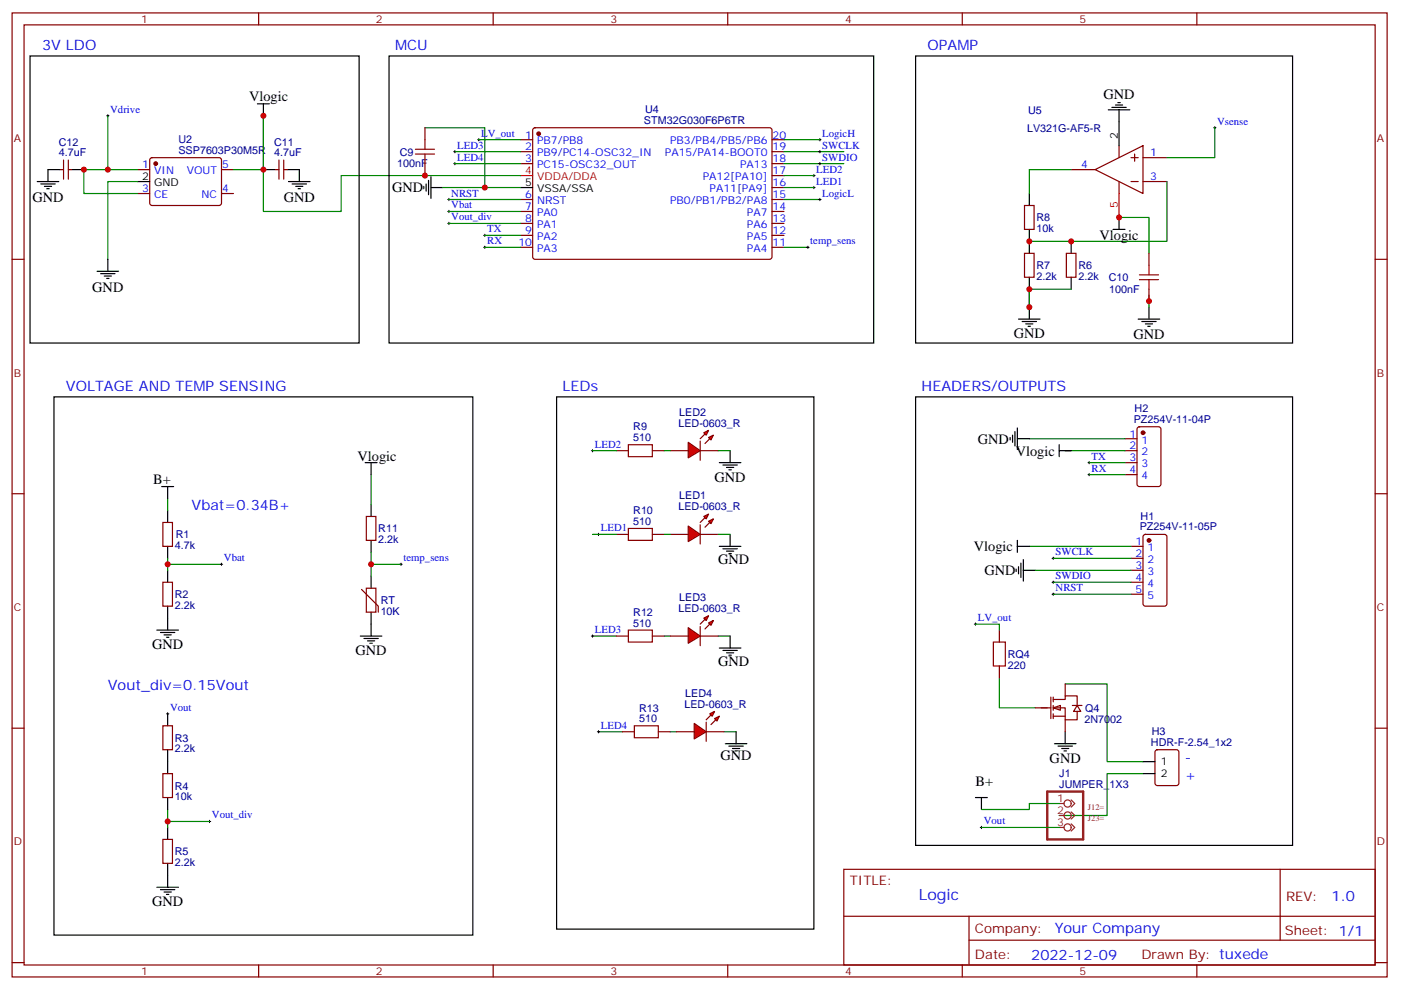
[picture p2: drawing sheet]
<svg xmlns="http://www.w3.org/2000/svg" width="413mm" height="292mm" viewBox="0 0 413 292" stroke-linecap="round" stroke-linejoin="round" font-family="sans-serif">
<g fill="none" stroke="#870000" stroke-width=".35">
<path d="M3.6 3.8h405.3v284.3h-405.3zM7.1 7.3h398.3v277.3h-398.3zM76.2 3.8v3.5M145.4 3.8v3.5M214.5 3.8v3.5M283.7 3.8v3.5M352.8 3.8v3.5M125.3 37.7v3.5M157.3 37.9l.4-.2h69.4l.5 .7-.1 37.7-.6 .4-69.4-.1-.5-.6v-37.4zM17.7 50h1M18.7 47.2v5.6M20.1 50h1.1"/>
<path d="M20.1 47.2v5.6M40.6 50h3.5M40.6 57.1h3.5M44.4 46.7l.4-.2 20.1 .1 .4 .6-.1 13-.6 .4-20-.1-.5-.6v-12.7zM65.3 50h3.5M65.3 57.1h3.5M81.2 50h1M82.2 47.2v5.6M83.6 50h1.1M83.6 47.2v5.6M125.3 48.3v3.5M153.5 41.2h3.5"/>
<path d="M153.5 44.7h3.5M153.5 48.3h3.5M153.5 58.8h3.5M227.6 41.2h3.5M227.6 44.7h3.5M227.6 48.3h3.5M227.6 58.8h3.5M227.6 55.3h3.5M227.6 51.8h3.5M315.8 50h7M322.8 50l14.1-7v14.1zM329.9 43v3.5"/>
<path d="M329.9 53.6v3.5M333.4 53.6h2.1M333.4 46.5h2.1M334.5 45.4v2.2M336.9 53.6h7.1M336.9 46.5h7.1M3.6 76.5h3.5M153.5 62.4h3.5M153.5 65.9h3.5M153.5 69.4h3.5M153.5 73h3.5M227.6 62.4h3.5"/>
<path d="M227.6 65.9h3.5M227.6 69.4h3.5M227.6 73h3.5M302 74.7h2.8v7.1h-2.8zM302 60.6h2.8v7.1h-2.8zM314.4 74.7h2.8v7.1h-2.8zM338.7 74.7v3.5M405.4 76.5h3.5M338.7 85.3v3.5M331.6 129.4h3.6M331.6 132.9h3.6M331.6 136.5h3.6"/>
<path d="M331.6 140h3.6M335.4 126.1l.5-.2h5.6l.7 .4v16.5l-.4 .7h-5.9l-.7-.5v-16.4zM3.6 145.6h3.5M48 154.1h2.8v7h-2.8zM337.2 157.8l.4-.2h5.7l.6 .5 .1 20-.5 .6-5.9 .1-.6-.5-.1-20zM405.4 145.6h3.5M48 171.7h2.8v7.1h-2.8zM333.4 161.1h3.5M333.4 164.7h3.5M333.4 168.2h3.5M333.4 171.7h3.5M333.4 175.3h3.5"/>
<path d="M3.6 214.8h3.5M48 214.1h2.8v7h-2.8zM405.4 214.8h3.5M48 228.2h2.8v7h-2.8zM48 247.6h2.8v7h-2.8zM248.7 256.4h156.7v28.2h-156.7zM377.4 256.4v20.9M248.8 270.2h156.4M285.7 277.3h119.5M285.7 270.2v14.2M3.6 283.9h3.5M76.2 284.6v3.5"/>
<path d="M145.4 284.6v3.5M214.5 284.6v3.5M283.7 284.6v3.5M352.8 284.6v3.5M405.4 283.9h3.5"/>
</g>
<g fill="#870000" stroke="#870000" stroke-width=".35">
<circle cx="158.8" cy="39.4" r=".53"/>
<circle cx="338.7" cy="159.4" r=".53"/>
<circle cx="45.9" cy="48.3" r=".53"/>
<circle cx="336.9" cy="127.6" r=".53"/>
</g>
<path d="M153.5 51.8h3.5M329.9 57.1v7" fill="none" stroke="#f00" stroke-width=".35"/>
<g fill="none" stroke="#000" stroke-width=".35">
<path d="M326.7 32.4h6.4M327.8 31.7h4.2M328.8 31h2.1M329.5 30.3h.7M329.9 32.4v10.6M11 53.6h6.3M12 54.3h4.3M13.1 55h2.1M13.8 55.7h.7M17.7 50h-3.6v3.6M21.2 50h3.5M40.6 53.6h3.5"/>
<path d="M77.6 50h3.6M84.7 50h3.5v3.6M85.1 53.6h6.3M86.1 54.3h4.2M87.2 55h2.1M87.9 55.7h.7M124.9 55v.7M125.6 54.3v2.1M126.3 53.2v4.2M127 55.3h3.6M127 52.1v6.4M153.5 55.3h3.5"/>
<path d="M303.4 57.1v3.5M31.8 76.5v3.5M303.4 67.7v7M315.8 71.2v3.5M28.6 80h6.4M29.7 80.7h4.2M30.7 81.4h2.1M31.4 82.1h.7M300.2 94.1h6.4M301.3 94.8h4.2M302.4 95.5h2.1M303.1 96.2h.7"/>
<path d="M303.4 81.8v3.5M303.4 90.6v3.5M315.8 81.8v3.5M335.5 94.1h6.4M336.6 94.8h4.2M337.6 95.5h2.2M338.3 96.2h.8M338.7 90.6v3.5M297.8 129v.8M298.5 128.3v2.2M299.2 127.3v4.2M299.9 129.4h3.5"/>
<path d="M299.9 126.2v6.4M47.7 143.5h3.5M49.4 143.5v3.5M49.4 150.6v3.5M49.4 161.1v3.6M49.4 168.2v3.5M49.4 178.8v7M299.5 167.9v.7M300.2 167.1v2.2M301 166.1v4.2M301.7 168.2h3.5M301.7 165v6.4"/>
<path d="M46.2 185.8h6.4M47.3 186.5h4.2M48.4 187.3h2.1M49.1 188h.7M49.4 210.5v3.6M49.4 221.1v7.1M49.4 235.2v3.6M49.4 244.1v3.5M49.4 254.6v7.1M46.2 261.7h6.4M47.3 262.4h4.2M48.4 263.1h2.1"/>
<path d="M49.1 263.8h.7"/>
</g>
<g fill="none" stroke="#008700" stroke-width=".35">
<path d="M31.8 34.1v15.9M125.3 37.7h17.6v17.6M358.1 37.7v8.8h-14.1M40.6 50h-15.9v7.1h15.9M40.6 53.6h-8.8v22.9M68.8 50h8.8v-15.9v28.3h23v-10.6h52.9M130.6 55.3h22.9M132.3 58.8h21.2M231.1 44.7h17.6M231.1 48.3h17.6M231.1 58.8h10.6M231.1 41.2h10.6"/>
<path d="M315.8 50h-12.4v7.1M344 53.6v17.6h-40.6M132.3 62.4h21.2M132.3 65.9h21.2M142.9 69.4h10.6M142.9 73h10.6M329.9 64.1h8.8v10.6M315.8 85.3h-12.4v5.3M338.7 87.1v1.7M303.4 129.4h28.2M314 132.9h17.6M321.1 136.5h10.5"/>
<path d="M321.1 140h10.5M49.4 147v3.6M49.4 164.7v3.5M49.4 166.4h15.9M303.4 161.1h30M305.2 168.2h28.2M310.5 175.3h22.9M310.5 164.7h22.9M310.5 171.7h22.9M49.4 238.8v5.3"/>
</g>
<g fill="none" stroke="#000" stroke-width=".29">
<path d="M31.4 34.1h.7M31.8 33.8v.7M357.8 37.7h.7M358.1 37.3v.7M132 58.8h.7M132.3 58.5v.7M241.3 44.7h.7M241.3 48.3h.7M241.3 58.8h.7M241.3 41.2h.7M241.7 40.9v.7M241.7 44.4v.7"/>
<path d="M241.7 47.9v.7M241.7 58.5v.7M132 62.4h.7M132 65.9h.7M132.3 62v.7M132.3 65.5v.8M142.6 69.4h.7M142.6 73h.7M142.9 69.1v.7M142.9 72.6v.7M320.7 136.5h.7M320.7 140h.7"/>
<path d="M321.1 136.1v.7M321.1 139.6v.7M64.9 166.4h.8M65.3 166.1v.7M310.1 175.3h.7M310.1 164.7h.7M310.1 171.7h.7M310.5 164.3v.7M310.5 171.4v.7M310.5 174.9v.7M49.1 210.5h.7M49.4 210.2v.7"/>
<path d="M61.4 242.3h.7M61.8 241.9v.7"/>
</g>
<path d="M122.4 45.4h5.7M122.4 44h5.7M125.3 41.2v2.8M125.3 45.4v2.9M338.7 78.2v2.9M335.9 82.5h5.6M335.9 81.1h5.6M338.7 82.5v2.8" fill="none" stroke="#a10000" stroke-width=".35"/>
<g fill="#f00" stroke="#870000" stroke-width=".35">
<path d="M202.9 155.2l3.5 2.4-3.5 2.1z"/>
<path d="M206.4 154.8v5.6z"/>
</g>
<g fill="#870000" stroke="#870000" stroke-width=".35">
<path d="M206.4 154.1l1.4-1.4z"/>
<path d="M207.8 155.5l1.4-1.4z"/>
</g>
<g fill="#f00" stroke="#870000" stroke-width=".35">
<path d="M207.5 152.3l1.4-.7-.7 1.4z"/>
<path d="M208.9 153.7l1.4-.7-.7 1.4z"/>
</g>
<path d="M197.6 157.6h5.3M206.4 157.6h5.3" fill="none" stroke="#870000" stroke-width=".35"/>
<g fill="#f00" stroke="#870000" stroke-width=".35">
<path d="M202.9 130.5l3.5 2.4-3.5 2.1z"/>
<path d="M206.4 130.1v5.6z"/>
</g>
<g fill="#870000" stroke="#870000" stroke-width=".35">
<path d="M206.4 129.4l1.4-1.4z"/>
<path d="M207.8 130.8l1.4-1.4z"/>
</g>
<g fill="#f00" stroke="#870000" stroke-width=".35">
<path d="M207.5 127.6l1.4-.7-.7 1.4z"/>
<path d="M208.9 129l1.4-.7-.7 1.5z"/>
</g>
<path d="M181.7 132.9h3.5M192.3 132.9h3.5M197.6 132.9h5.3M206.4 132.9h5.3M108 152.3h2.8v7.1h-2.8zM181.7 157.6h3.5M192.3 157.6h3.5M106.6 173.8l4.9 5v1.8M108 173.5h2.8v7.1h-2.8zM340.7 221.3l.5-.2h5.6l.7 .5v9.4l-.4 .6-5.9 .1-.7-.5v-9.4z" fill="none" stroke="#870000" stroke-width=".35"/>
<path d="M185.2 131.2h7.1v3.5h-7.1zM185.2 155.9h7.1v3.5h-7.1z" fill="none" stroke="#a10000" stroke-width=".35"/>
<g fill="none" stroke="#008700" stroke-width=".35">
<path d="M231.1 51.8h8.8M231.1 55.3h8.8M231.1 73h7.1M109.4 140v8.8M174.7 132.9h7M195.8 132.9h1.8M211.7 132.9h3.5M174.7 157.6h7M195.8 157.6h1.8M211.7 157.6h3.5M109.4 162.9v7.1M294.6 200v8.8h10.6"/>
<path d="M314 201.7h12.4v22.9h10.5M312.2 237h-8.8v1.8h-14.1M336.9 228.2h-10.5v12.3h-14.2M289.3 244.1h22.9"/>
</g>
<g fill="none" stroke="#000" stroke-width=".35">
<path d="M212.1 136.5h6.3M213.1 137.2h4.2M214.2 137.9h2.1M214.9 138.6h.7M215.2 132.9v3.6M109.4 148.8v3.5M109.4 159.4v3.5M215.2 157.6v3.5M109.4 170v3.5M212.1 161.1h6.3M213.1 161.9h4.2M214.2 162.6h2.1"/>
<path d="M214.9 163.3h.7M106.2 187.6h6.4M107.3 188.3h4.2M108.3 189h2.2M109 189.7h.7M109.4 180.6v7M310.8 219.4h6.4M314 215.8v3.6M287.5 235.2h3.6M289.3 235.2v3.6M311.9 220.1h4.2M312.9 220.8h2.2"/>
<path d="M313.7 221.5h.7M336.9 224.6h3.6M336.9 228.2h3.6"/>
</g>
<g fill="none" stroke="#000" stroke-width=".29">
<path d="M239.6 51.8h.7M239.6 55.3h.7M239.9 51.4v.7M239.9 55v.7M237.8 73h.7M238.2 72.6v.7M174.3 132.9h.7M174.7 132.6v.7M176.1 157.6h.7M176.4 157.3v.7M117.9 166.4h.7M118.2 166.1v.7"/>
<path d="M289 244.1h.7M289.3 243.7v.7"/>
</g>
<path d="M308.7 233.5h10.6v14.1h-10.6z" fill="none" stroke="#8c2424" stroke-width=".71"/>
<g fill="none" stroke="#8c2424" stroke-width=".35">
<path d="M312.2 237h1.5M315.8 235.9l1 1.1-1 1.1M315.8 239.5l1 1-1 1.1M312.2 240.5h1.5M312.2 244.1h1.5M315.8 243l1 1.1-1 1"/>
<circle cx="314.7" cy="237" r="1.06"/>
<circle cx="314.7" cy="240.5" r="1.06"/>
<circle cx="314.7" cy="244.1" r="1.06"/>
</g>
<g fill="#fff" stroke="#870000" stroke-width=".35">
<path d="M310.5 208.8l2.1-.7v1.4z"/>
<path d="M317.5 208.1l1.1 1.7h-2.1z"/>
</g>
<g fill="none" stroke="#870000" stroke-width=".35">
<path d="M181.7 187.6h3.5M192.3 187.6h3.5M294.6 185.8v3.6M294.6 196.4v3.6M305.2 208.8h4.6M309.8 205.6v6.3M310.5 206.3h3.5v-1.1h3.5v2.9M310.5 208.8h3.5v3.5h3.5v-2.5M310.5 211.2h3.5M310.5 205.6v1.4M310.5 208.1v1.4M310.5 210.5v1.4"/>
<path d="M314 201.7v3.5M314 212.3v3.5M316.1 208.1h2.8"/>
</g>
<path d="M185.2 185.8h7.1v3.6h-7.1zM292.8 189.4h3.6v7h-3.6z" fill="none" stroke="#a10000" stroke-width=".35"/>
<path d="M140.8 41.2h.7M141.1 40.9v.7M174.3 187.6h.7M174.7 187.3v.7M287.2 184.1h.7M287.5 183.7v.7" fill="none" stroke="#000" stroke-width=".29"/>
<path d="M141.1 41.2h12.4M174.7 187.6h7M195.8 187.6h1.8M211.7 187.6h3.5M287.5 184.1h7.1v1.7" fill="none" stroke="#008700" stroke-width=".35"/>
<path d="M212.1 191.1h6.3M213.1 191.8h4.2M214.2 192.5h2.1M214.9 193.3h.7M215.2 187.6v3.5" fill="none" stroke="#000" stroke-width=".35"/>
<g fill="#f00" stroke="#870000" stroke-width=".35">
<path d="M202.9 185.1l3.5 2.5-3.5 2.1z"/>
<path d="M206.4 184.8v5.6z"/>
</g>
<g fill="#870000" stroke="#870000" stroke-width=".35">
<path d="M206.4 184.1l1.4-1.4z"/>
<path d="M207.8 185.5l1.4-1.4z"/>
</g>
<g fill="#f00" stroke="#870000" stroke-width=".35">
<path d="M207.5 182.3l1.4-.7-.7 1.4z"/>
<path d="M208.9 183.7l1.4-.7-.7 1.4z"/>
</g>
<path d="M197.6 187.6h5.3M206.4 187.6h5.3M183.5 215.8h3.5M194.1 215.8h3.5" fill="none" stroke="#870000" stroke-width=".35"/>
<path d="M176.4 215.8h7.1M197.6 215.8h1.8M213.5 215.8h3.5" fill="none" stroke="#008700" stroke-width=".35"/>
<path d="M176.1 215.8h.7M176.4 215.5v.7" fill="none" stroke="#000" stroke-width=".29"/>
<path d="M213.8 219.4h6.4M217 215.8v3.6M214.9 220.1h4.2M215.9 220.8h2.2M216.6 221.5h.7" fill="none" stroke="#000" stroke-width=".35"/>
<path d="M187 214.1h7.1v3.5h-7.1z" fill="none" stroke="#a10000" stroke-width=".35"/>
<g fill="#f00" stroke="#870000" stroke-width=".35">
<path d="M204.6 213.4l3.6 2.4-3.6 2.1z"/>
<path d="M208.2 213v5.7z"/>
</g>
<g fill="#870000" stroke="#870000" stroke-width=".35">
<path d="M208.2 212.3l1.4-1.4z"/>
<path d="M211 212.3l-1.4 1.4z"/>
</g>
<g fill="#f00" stroke="#870000" stroke-width=".35">
<path d="M209.2 210.5l1.4-.7-.7 1.4z"/>
<path d="M210.6 211.9l1.5-.7-.8 1.5z"/>
</g>
<path d="M199.4 215.8h5.2M208.2 215.8h5.3" fill="none" stroke="#870000" stroke-width=".35"/>
<path d="M133.7 44.7h.7M133.7 48.3h.7M134.1 44.4v.7M134.1 47.9v.7" fill="none" stroke="#000" stroke-width=".29"/>
<path d="M134.1 44.7h19.4M134.1 48.3h19.4M303.4 85.3v5.3M338.7 88.8v1.8M109.4 166.4h8.8M49.4 242.3h12.4" fill="none" stroke="#008700" stroke-width=".35"/>
<g fill="none" stroke="#000" stroke-width=".35">
<path d="M8.9 16.5h97v84.7h-97zM114.7 16.5h142.9v84.7h-142.9zM269.9 16.5h111.1v84.7h-111.1zM75.9 30.6h3.5M77.6 30.6v3.5M328.1 67.7h3.5M329.9 64.1v3.6M15.9 117.1h123.5v158.7h-123.5zM164.1 117.1h75.8v156.9h-75.8zM269.9 117.1h111.1v132.2h-111.1zM107.6 136.5h3.6M109.4 136.5v3.5"/>
<path d="M312.2 132.9h3.6M312.2 131.2v3.5M299.9 159.4v3.5M299.9 161.1h3.5"/>
</g>
<g fill="#c00">
<circle cx="142.9" cy="55.3" r=".88"/>
<circle cx="49.4" cy="166.4" r=".88"/>
<circle cx="303.4" cy="85.3" r=".88"/>
<circle cx="315.8" cy="71.2" r=".88"/>
<circle cx="303.4" cy="71.2" r=".88"/>
<circle cx="24.7" cy="50" r=".88"/>
<circle cx="31.8" cy="50" r=".88"/>
<circle cx="125.3" cy="51.8" r=".88"/>
<circle cx="77.6" cy="50" r=".88"/>
<circle cx="303.4" cy="90.6" r=".88"/>
<circle cx="77.6" cy="34.1" r=".88"/>
<circle cx="338.7" cy="88.8" r=".88"/>
<circle cx="329.9" cy="64.1" r=".88"/>
<circle cx="49.4" cy="242.3" r=".88"/>
<circle cx="109.4" cy="166.4" r=".88"/>
</g>
<text font-size="4.6" fill="#00f" x="270.8" y="265.4">Logic</text>
<g font-size="4.2" fill="#00f">
<text x="12.4" y="14.7">3V LDO</text>
<text x="116.5" y="14.7">MCU</text>
<text x="273.4" y="14.7">OPAMP</text>
<text x="19.4" y="115.3">VOLTAGE AND TEMP SENSING</text>
<text x="165.8" y="115.3">LEDs</text>
<text x="271.7" y="115.3">HEADERS/OUTPUTS</text>
<text x="56.5" y="150.6">Vbat=0.34B+</text>
<text x="31.8" y="203.5">Vout_div=0.15Vout</text>
<text x="349.3" y="224.6">-</text>
<text x="349.3" y="229.9">+</text>
<text x="392.5" y="265.7">1.0</text>
<text x="310.9" y="275.2">Your Company</text>
<text x="304" y="283">2022-12-09</text>
</g>
<g font-size="4.2">
<text x="73.4" y="29.9">Vlogic</text>
<text x="325.3" y="29.2">GND</text>
<text x="9.6" y="59.6">GND</text>
<text x="83.6" y="59.6">GND</text>
<text x="115.6" y="56.7">GND</text>
<text x="324.1" y="70.8">Vlogic</text>
<text x="27.2" y="86.1">GND</text>
<text x="298.8" y="99.8">GND</text>
<text x="334.1" y="100.1">GND</text>
<text x="288.3" y="130.8">GND</text>
<text x="105.4" y="136.1">Vlogic</text>
<text x="299.4" y="134.4">Vlogic</text>
<text x="45.2" y="142.8">B+</text>
<text x="210.6" y="142.1">GND</text>
<text x="211.7" y="166.4">GND</text>
<text x="287.1" y="162.6">Vlogic</text>
<text x="290.2" y="169.6">GND</text>
<text x="44.8" y="191.5">GND</text>
<text x="104.8" y="193.3">GND</text>
<text x="211.7" y="196.4">GND</text>
<text x="212.4" y="224.3">GND</text>
<text x="309.4" y="225">GND</text>
<text x="287.5" y="231.7">B+</text>
<text x="44.8" y="267.3">GND</text>
</g>
<g font-size="3.9" fill="#800">
<text x="250.5" y="261">TITLE:</text>
<text x="379.1" y="265.7">REV:</text>
<text x="287.4" y="275.2">Company:</text>
<text x="378.8" y="275.8">Sheet: 1/1</text>
<text x="287.4" y="282.9">Date:</text>
<text x="336.5" y="282.9">Drawn By: tuxede</text>
</g>
<g font-size="3.2" fill="#800">
<text x="41.7" y="6.8">1</text>
<text x="110.8" y="6.8">2</text>
<text x="180" y="6.8">3</text>
<text x="249.1" y="6.8">4</text>
<text x="318.2" y="6.8">5</text>
<text x="4.1" y="41.9">A</text>
<text x="405.9" y="41.9">A</text>
<text x="4.1" y="111.1">B</text>
<text x="405.9" y="111.1">B</text>
<text x="4.1" y="180.2">C</text>
<text x="405.9" y="180.2">C</text>
<text x="4.1" y="249.3">D</text>
<text x="405.9" y="249.3">D</text>
<text x="41.7" y="287.6">1</text>
<text x="110.8" y="287.6">2</text>
<text x="180" y="287.6">3</text>
<text x="249.1" y="287.6">4</text>
<text x="318.2" y="287.6">5</text>
</g>
<g font-size="3.2" fill="#00f">
<text x="32.5" y="33.3">Vdrive</text>
<text x="141.9" y="40.3">LV_out</text>
<text x="154.8" y="40.9">1</text>
<text x="227.8" y="40.9">20</text>
<text x="242.4" y="40.3">LogicH</text>
<text x="358.8" y="36.8">Vsense</text>
<text x="134.8" y="43.9">LED3</text>
<text x="134.8" y="47.4">LED4</text>
<text x="154.8" y="44.4">2</text>
<text x="154.8" y="47.9">3</text>
<text x="158.3" y="42.6">PB7/PB8</text>
<text x="158.3" y="46.1">PB9/PC14-OSC32_IN</text>
<text x="196" y="46.1">PA15/PA14-BOOT0</text>
<text x="197.5" y="42.6">PB3/PB4/PB5/PB6</text>
<text x="227.8" y="47.9">18</text>
<text x="227.8" y="44.4">19</text>
<text x="242.4" y="43.9">SWCLK</text>
<text x="242.4" y="47.4">SWDIO</text>
<text x="339.1" y="46.1">1</text>
<text x="41.9" y="49.7">1</text>
<text x="45.4" y="51.4">VIN</text>
<text x="55.1" y="51.4">VOUT</text>
<text x="65.5" y="49.7">5</text>
<text x="158.3" y="49.7">PC15-OSC32_OUT</text>
<text x="207.2" y="53.2">PA12[PA10]</text>
<text x="218.2" y="49.7">PA13</text>
<text x="227.8" y="51.4">17</text>
<text x="240.6" y="50.9">LED2</text>
<text x="318.7" y="49.7">4</text>
<text x="339.1" y="53.2">3</text>
<text x="41.9" y="56.7">3</text>
<text x="45.4" y="58.5">CE</text>
<text x="59.4" y="58.5">NC</text>
<text x="65.5" y="56.7">4</text>
<text x="133" y="58">NRST</text>
<text x="154.8" y="58.5">6</text>
<text x="209.2" y="56.7">PA11[PA9]</text>
<text x="227.8" y="58.5">15</text>
<text x="227.8" y="55">16</text>
<text x="240.6" y="54.4">LED1</text>
<text x="242.4" y="58">LogicL</text>
<text x="133" y="61.5">Vbat</text>
<text x="133" y="65">Vout_div</text>
<text x="154.8" y="62">7</text>
<text x="154.8" y="65.5">8</text>
<text x="158.3" y="60.3">NRST</text>
<text x="158.3" y="63.8">PA0</text>
<text x="197.5" y="60.3">PB0/PB1/PB2/PA8</text>
<text x="220.2" y="63.8">PA7</text>
<text x="227.8" y="65.5">13</text>
<text x="227.8" y="62">14</text>
<text x="143.6" y="68.5">TX</text>
<text x="154.8" y="69.1">9</text>
<text x="158.3" y="67.3">PA1</text>
<text x="158.3" y="70.8">PA2</text>
<text x="220.2" y="70.8">PA5</text>
<text x="220.2" y="67.3">PA6</text>
<text x="227.8" y="69.1">12</text>
<text x="143.6" y="72.1">RX</text>
<text x="152.8" y="72.6">10</text>
<text x="158.3" y="74.4">PA3</text>
<text x="220.2" y="74.4">PA4</text>
<text x="227.8" y="72.6">11</text>
<text x="238.9" y="72.1">temp_sens</text>
<text x="333" y="129">1</text>
<text x="336.5" y="130.8">1</text>
<text x="175.4" y="132">LED2</text>
<text x="321.8" y="135.6">TX</text>
<text x="333" y="132.6">2</text>
<text x="333" y="136.1">3</text>
<text x="336.5" y="134.3">2</text>
<text x="336.5" y="137.9">3</text>
<text x="321.8" y="139.1">RX</text>
<text x="333" y="139.6">4</text>
<text x="336.5" y="141.4">4</text>
<text x="177.1" y="156.7">LED1</text>
<text x="334.7" y="160.8">1</text>
<text x="66" y="165.6">Vbat</text>
<text x="118.9" y="165.6">temp_sens</text>
<text x="311.2" y="163.8">SWCLK</text>
<text x="334.7" y="164.3">2</text>
<text x="334.7" y="167.9">3</text>
<text x="338.2" y="162.6">1</text>
<text x="338.2" y="166.1">2</text>
<text x="311.2" y="170.9">SWDIO</text>
<text x="334.7" y="171.4">4</text>
<text x="338.2" y="169.6">3</text>
<text x="338.2" y="173.1">4</text>
<text x="311.2" y="174.4">NRST</text>
<text x="334.7" y="174.9">5</text>
<text x="338.2" y="176.7">5</text>
<text x="288.3" y="183.2">LV_out</text>
<text x="175.4" y="186.7">LED3</text>
<text x="50.1" y="209.7">Vout</text>
<text x="177.1" y="214.9">LED4</text>
<text x="62.5" y="241.4">Vout_div</text>
<text x="290" y="243.2">Vout</text>
</g>
<g font-size="3.2" fill="#000080">
<text x="190.2" y="33.4">U4</text>
<text x="303.1" y="33.5">U5</text>
<text x="189.8" y="36.6">STM32G030F6P6TR</text>
<text x="302.8" y="38.8">LV321G-AF5-R</text>
<text x="17.3" y="46.1">4.7uF</text>
<text x="17.3" y="43">C12</text>
<text x="52.6" y="45.3">SSP7603P30M5R</text>
<text x="52.6" y="42.1">U2</text>
<text x="80.8" y="46.1">4.7uF</text>
<text x="80.8" y="43">C11</text>
<text x="117.9" y="45.9">C9</text>
<text x="117.1" y="49.4">100nF</text>
<text x="305.5" y="65.3">R8</text>
<text x="305.5" y="68.4">10k</text>
<text x="305.5" y="82.5">2.2k</text>
<text x="305.5" y="79.4">R7</text>
<text x="317.9" y="82.5">2.2k</text>
<text x="317.9" y="79.4">R6</text>
<text x="326.9" y="82.9">C10</text>
<text x="327" y="86.4">100nF</text>
<text x="200" y="125.9">LED-0603_R</text>
<text x="200.3" y="122.6">LED2</text>
<text x="334.2" y="124.7">PZ254V-11-04P</text>
<text x="334.5" y="121.5">H2</text>
<text x="186.7" y="130.1">510</text>
<text x="186.7" y="127">R9</text>
<text x="200.3" y="147.3">LED1</text>
<text x="186.7" y="154.8">510</text>
<text x="186.7" y="151.7">R10</text>
<text x="200" y="150.6">LED-0603_R</text>
<text x="336.2" y="153.3">H1</text>
<text x="51.8" y="158.7">R1</text>
<text x="111.5" y="160.2">2.2k</text>
<text x="111.5" y="157">R11</text>
<text x="336" y="156.4">PZ254V-11-05P</text>
<text x="51.5" y="162">4.7k</text>
<text x="51.5" y="179.6">2.2k</text>
<text x="51.5" y="176.4">R2</text>
<text x="112.2" y="178.2">RT</text>
<text x="200.3" y="177.3">LED3</text>
<text x="112.2" y="181.3">10K</text>
<text x="186.7" y="184.8">510</text>
<text x="186.7" y="181.6">R12</text>
<text x="200" y="180.6">LED-0603_R</text>
<text x="297.1" y="197.2">220</text>
<text x="297.1" y="194">RQ4</text>
<text x="188.4" y="209.9">R13</text>
<text x="201.7" y="208.8">LED-0603_R</text>
<text x="202" y="205.5">LED4</text>
<text x="319.9" y="209.9">Q4</text>
<text x="188.4" y="213">510</text>
<text x="319.7" y="213.1">2N7002</text>
<text x="51.5" y="221.9">2.2k</text>
<text x="51.5" y="218.7">R3</text>
<text x="339.3" y="220.1">HDR-F-2.54_1x2</text>
<text x="339.5" y="216.8">H3</text>
<text x="51.5" y="232.9">R4</text>
<text x="312.3" y="232.3">JUMPER_1X3</text>
<text x="312.3" y="229.1">J1</text>
<text x="51.5" y="236">10k</text>
<text x="51.5" y="255.4">2.2k</text>
<text x="51.5" y="252.2">R5</text>
</g>
<g font-size="3.2">
<text x="329.5" y="40.9" transform="rotate(-90 329.5 40.9)">2</text>
<text x="41.9" y="53.2">2</text>
<text x="45.4" y="55">GND</text>
<text x="154.8" y="55">5</text>
<text x="158.3" y="56.7">VSSA/SSA</text>
<text x="342.2" y="225.7">1</text>
<text x="342.2" y="229.2">2</text>
</g>
<g font-size="3.2" fill="#f00">
<text x="154.8" y="51.4">4</text>
<text x="158.3" y="53.2">VDDA/DDA</text>
<text x="329.5" y="61.2" transform="rotate(-90 329.5 61.2)">5</text>
</g>
<g font-size="3.2" fill="#8d2323">
<text x="311.6" y="236.6">1</text>
<text x="311.6" y="240.2">2</text>
<text x="311.6" y="243.7">3</text>
</g>
<g font-size="2.5" fill="#8d2323">
<text x="320.7" y="238.8">J12=</text>
<text x="320.7" y="242.3">J23=</text>
</g>
</svg>
